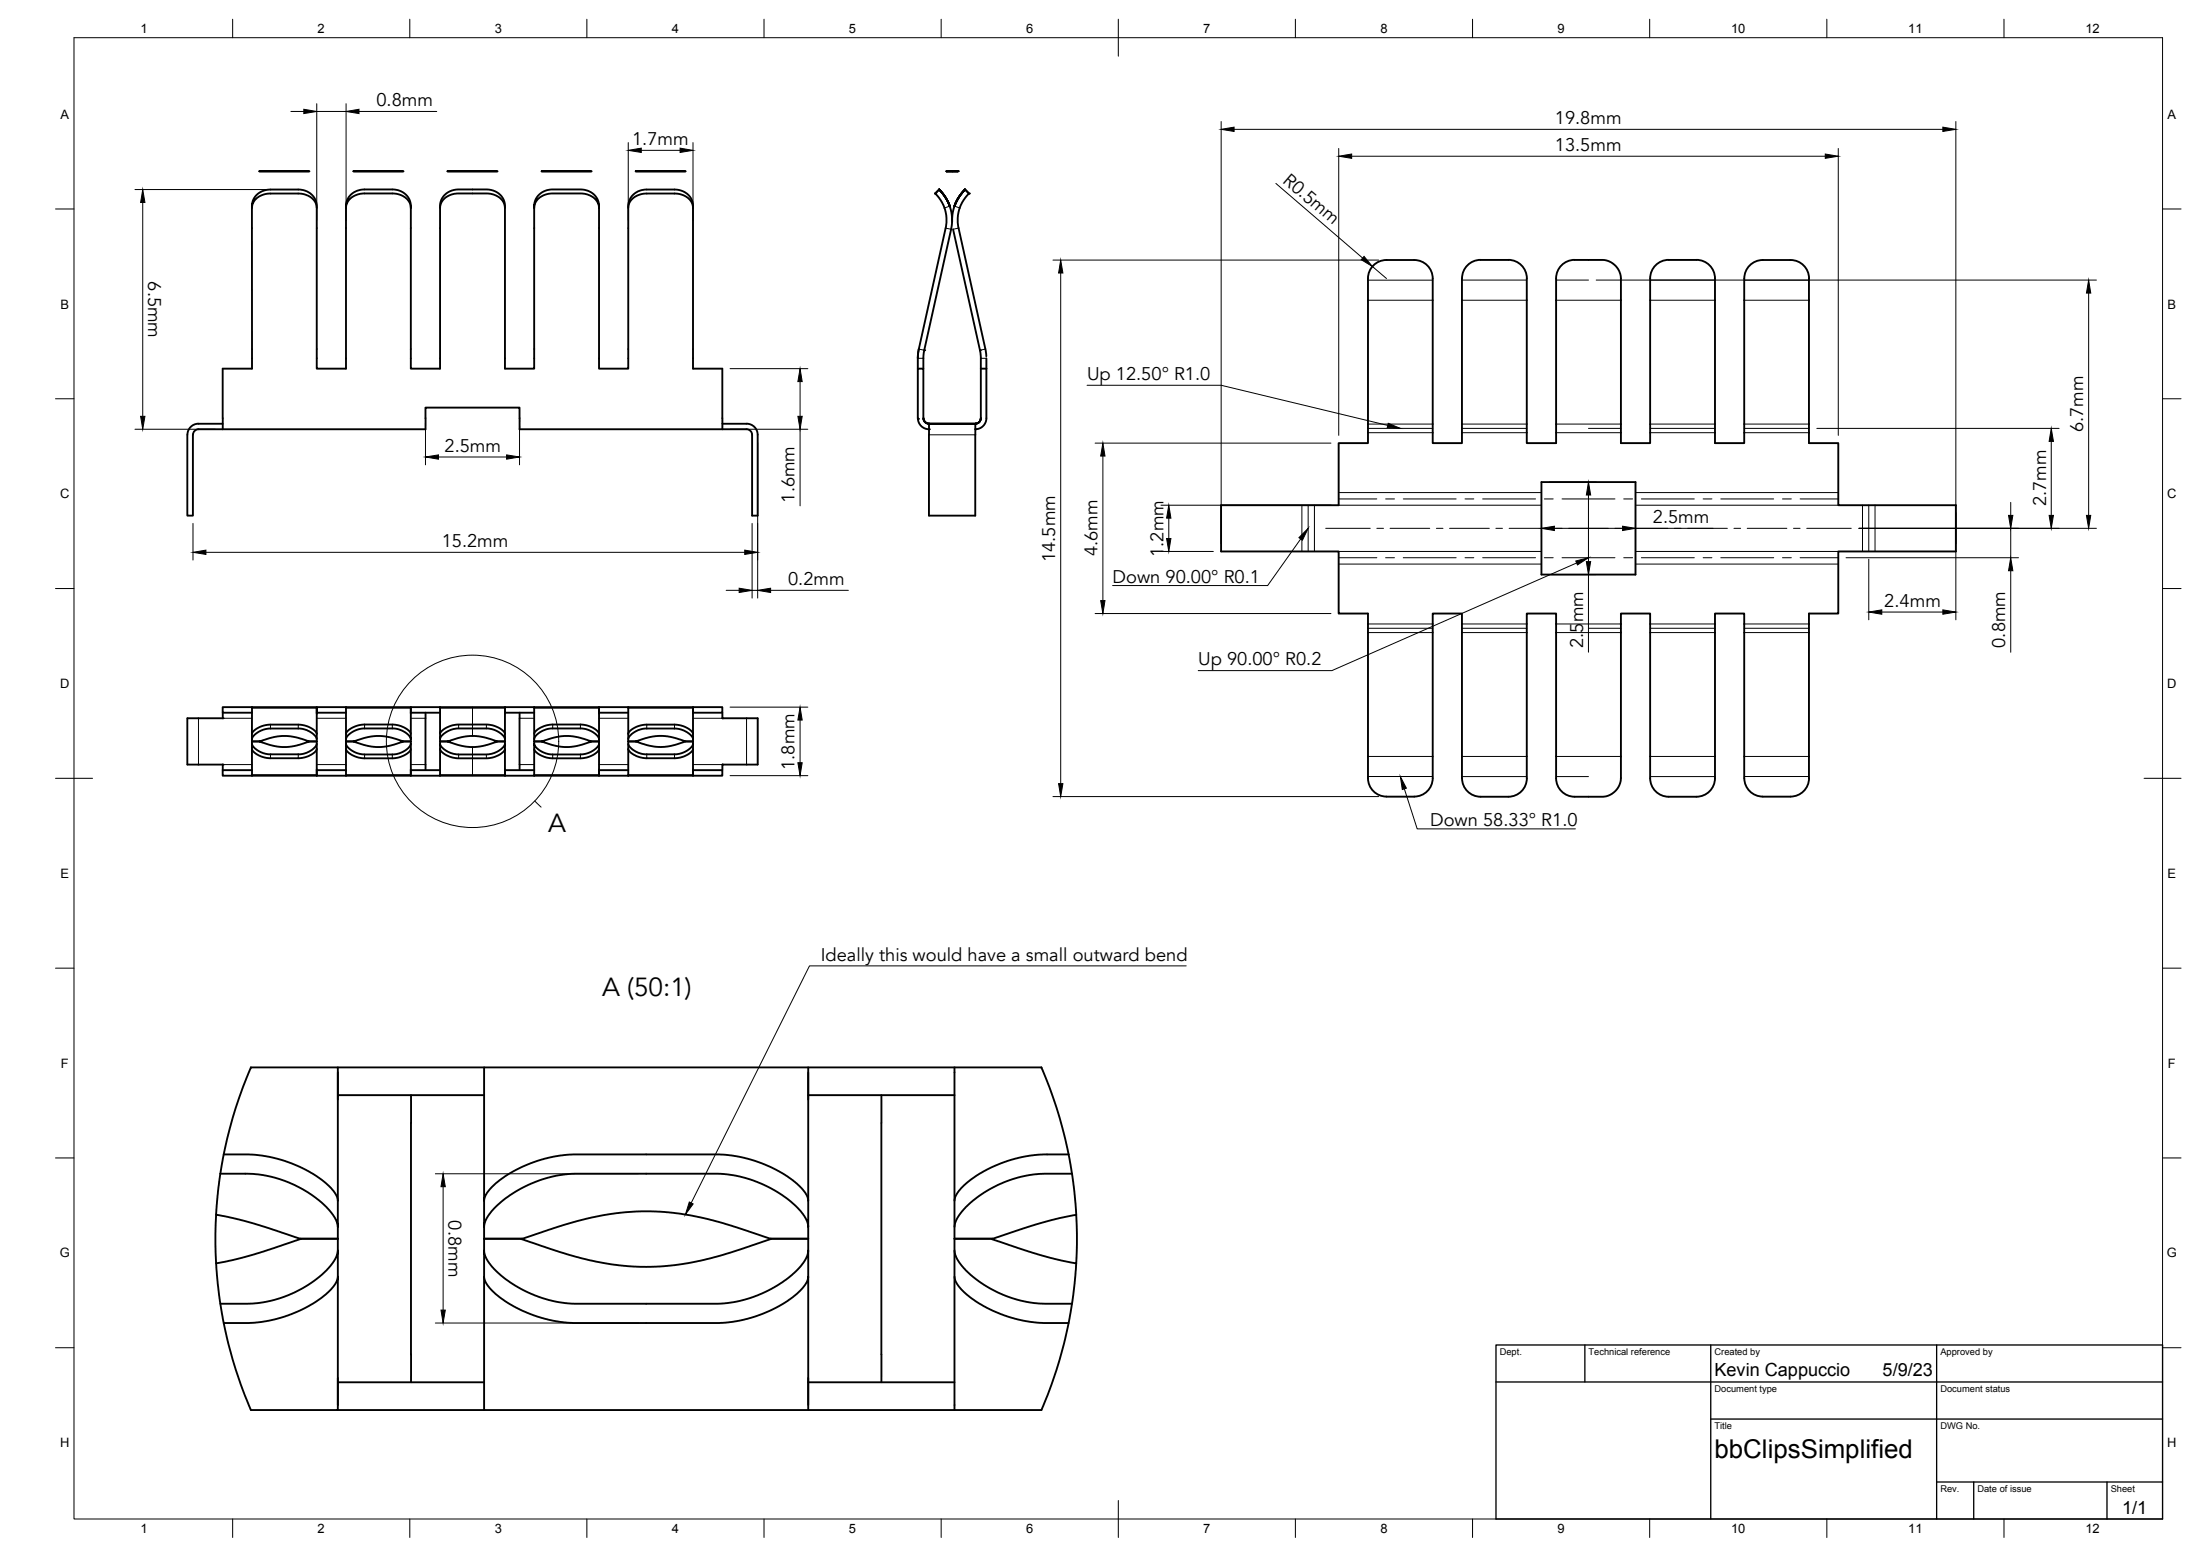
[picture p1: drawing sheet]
<svg xmlns="http://www.w3.org/2000/svg" width="594mm" height="420mm" viewBox="0 0 594 420" stroke-linecap="round" stroke-linejoin="round" font-family="sans-serif">
<!-- layer: Visible -->
<g fill="none" stroke="#000" stroke-width=".51">
<path d="M68 56.2l.1 43.3h-8v16.4M70 46.2l13.5 .1zM85.5 56.2l-.2-1.4-1-1.3-1.9-1-1.5-.2-9.3 .1-1.5 .6-.9 .7-.9 1.2-.3 1.3v-.5l.3-1.4 .8-1.4 1.2-1 2-.7h8.6l1.1 .2 1.8 .9 .8 .8 .7 1 .2 1.4v44h7.9v-43.3M94.8 52.5l1.3-.9 1.7-.4h8.5l1.1 .1 1.7 .8 1.1 1.1 .6 1.4 .1 1.6-.4-1.6-1-1.2-1.7-.9-1.5-.3h-8.2l-1.5 .3-1.5 .7-.8 .7-.6 .9-.3 1.4 .3-2.1zM95.4 46.2l13.5 .1zM110.9 56.2v43.3h7.9l.1-43.7 .4-1.3 1-1.1 1.5-.8 1.7-.4 9.2 .2 1.3 .4 .9 .6 .8 .8 .5 .9 .2 1.1v43.3h7.9v-43.3M118.8 56.2l.2-1.8 .9-1.6 1.6-1.2 2.1-.4h8l1.6 .3 1.5 .7 1.1 1.3 .4 1.1 .2 1.6M120.8 46.2l13.5 .1zM146.3 46.2l13.4 .1zM161.8 56.2l-.2-1.8-.9-1.6-1.6-1.2-2.1-.4h-8.1l-1.3 .2-1.1 .5-1.2 1-.6 .8-.4 1.6v.9l.4-1.6 1-1.2 1.7-.9 1.5-.3 9.2 .2 2 .8 .8 .8 .6 .8 .3 1.2v43.5h7.9v-44.1l.5-1.9 1.2-1.3 1.8-.8 1.1-.2h8.5l1.7 .5 1.5 1 .8 1.2 .3 1.4v.9l-.2-1.3-.7-1.1-1.3-.9-1.3-.5-9.3-.1-2 .4-1.4 .8-1 1.4-.2 1.3M171.7 46.2l13.4 .1zM187.1 56.2v43.3h8v13.4"/>
<path d="M252.5 52.2l.1 .1M253.6 51.2l1.7 2.1 1.2 2.4-1.2-2.5-1.7-2-1.1 1M253.6 51.2h.1M253.6 51.2l1.7 2.1 1 2 .7 2.5 .1 2.5-7.6 34.7-.2 4.5M253.6 51.2l1.8 2.2 1.1 2.3-1.2-2.4-1.7-2.1-1 1.1 1.4 1.8 1 1.9 .5 2 .1 2.1-7.5 34.3-.3 2v3.1M255.6 46.2h3zM255.6 46.2h3M255.6 46.2h1.5M255.6 46.2v.1M257.1 46.2h1.5M257.1 46.2l-1.5 .1M257.7 55.7l-.5 2.2-.1 2"/>
<path d="M258.6 46.2l-1.5 .1M258.6 46.2l-3 .1M260.6 51.2l-1.8 2.2-1.1 2.3 1.2-2.4 1.7-2.1 1 1.1M260.6 51.2l-1.7 2.1-1.2 2.4M260.6 51.2l-1.7 2.1-1.2 2.4 1.2-2.5 1.7-2 1 1.1M260.6 51.2l-1.7 2-1.2 2.5M261.6 52.3l-1.4 1.8-1 1.9-.5 2-.1 2.1 7.6 34.5 .1 1.6M257.4 61.9l7.4 33.5 .1 17.5a1.49 1.49 0 0 1-1.5 1.5M399.8 70.2h7.5M399.8 70.2a5 5 0 0 0-5 5v44.5h-7.9v-44.5a5 5 0 0 0-5-5h-7.5a5 5 0 0 0-5 5v44.5h-7.9v16.7h-31.8v12.5h31.8v16.8h7.9v44.4a5 5 0 0 0 5 5h7.5a5 5 0 0 0 5-5v-44.4h7.9v44.4a5 5 0 0 0 5 5h7.5a5 5 0 0 0 5-5v-44.4h7.9v44.4a5 5 0 0 0 5 5M407.3 70.2a5 5 0 0 1 5 5v44.5h7.9v-44.5a5 5 0 0 1 5-5M450.6 70.2h7.5"/>
<path d="M450.6 70.2a5 5 0 0 0-5 5v44.5h-7.9v-44.5l-.2-1.2-.6-1.4-.8-1-1.2-.8-1.1-.5-8.6-.1M458.1 70.2a5 5 0 0 1 5 5v44.5h7.9v-44.5a5 5 0 0 1 5-5h7.5a5 5 0 0 1 5 5v44.5h7.9v16.7h31.8v12.5h-31.8v16.8h-7.9v44.4a4.9 4.9 0 0 1-5 5h-7.5a5 5 0 0 1-5-5v-44.4h-7.9v44.4a5 5 0 0 1-5 5h-7.5a5 5 0 0 1-5-5v-44.4h-7.9v44.4l-.2 1.2-.6 1.5-.8 .9-1.2 .9-1.1 .4-8.6 .1M264.9 99.5h1.5M266.4 96.8v16.1a2.99 2.99 0 0 1-3 3M60.1 114.4h-6.5a2.99 2.99 0 0 0-3 3M195.1 114.4h6.5a2.99 2.99 0 0 1 3 3v21.8h-1.5v-21.8a1.49 1.49 0 0 0-1.5-1.5h-61.3v-5.8h-25.4v5.8h-61.3a1.52 1.52 0 0 0-1.5 1.5v21.8h-1.5v-21.8M195.1 112.9v3M247.8 112.9v-13.4h1.5v13.4M247.9 112.9a2.99 2.99 0 0 0 3 3M249.4 112.9a1.49 1.49 0 0 0 1.5 1.5M249.4 113a1.49 1.49 0 0 0 1.5 1.4M250.8 114.4h12.6"/>
<path d="M250.9 114.4l-.1 24.8h12.6v-24.8M416.2 130.2h25.4v25h-25.4zM50.6 194v12.5M60.1 192.4l.1 1.5h-9.6M68 199.6l.5-.9 1.2-1 1.4-.7 1.6-.3 9.2 .2 2.3 1 1 .9 .3 .8M68 199.6v.6h2.1M68.1 190.9h-8v1.5h8M68.1 190.9l-.1 7.2M68.1 190.9h50.7M85.5 198.1v2.1h-2M85.5 198.1l-.2-.5-1.1-.9-2.5-.9-8.9-.1-2.2 .4-1.9 1.1-.6 .8-.1 1.6M85.5 192.7v-1.5v6.9"/>
<path d="M85.5 190.9v.3M85.5 192.4h7.9M93.4 199.6l.5-1 1.3-1 1.2-.6 1.7-.3 9.2 .1 1.4 .5 1 .7 .9 .8 .3 .8v-1.5l-.3-.6-1.1-.9-2.6-.9h-9.2l-2.6 .8-1.6 1.3-.1 2.4h2.1M93.4 190.9v7.2M110.9 190.9v1.8M110.9 199.6v.6h-2M110.9 191.2v6.9M110.9 192.4h7.9M114.9 192.4v15.5M118.8 190.9h17.6M118.8 190.9v7.2l.7-.9 1-.7 1.7-.6 1.4-.3h8l1.4 .3 2.3 1 .8 .7 .3 .5M118.8 198.1v1.5l.5-1 1.3-1 1.2-.6 1.7-.3h8.2l1.1 .2 1.4 .5 1.2 .8 .8 .8 .2 .6v-1.5"/>
<path d="M118.8 199.6v.6h2.1M136.4 190.9v7.2M136.4 199.6v.6h-2.1M136.4 191.2v1.5M136.4 190.9h50.7M136.4 192.4h7.9M140.3 192.4v15.5M144.3 190.9v7.2M144.3 199.6v.6h2M144.7 197.4l1.3-1 2.5-.7h9l1.9 .5 1.7 1 .6 .8 .1 1.6-.6-1-1.1-.9-1.4-.7-1.3-.3-9.5 .1-1.4 .5-1.1 .7-.8 .8-.3 .8v-1.6zM161.8 199.6v.6h-2.1M161.8 190.9v1.8"/>
<path d="M161.8 192.4h7.9M161.8 191.2v6.9M169.7 198.1v2.1h2M169.7 198.1l.6-.9 1-.6 1.5-.7 1.6-.2 8.9 .1 2.5 .9 .9 .7 .4 .6v1.6l-.3-.8-.8-.8-2.4-1.1-1.1-.2h-8.3l-1.7 .4-1.2 .6-1.1 .8-.5 1.1M169.7 190.9v7.2M187.1 190.9h8v1.5h-8M187.1 190.9v1.8M187.1 199.6v.6h-2M187.1 191.2v6.9M195.1 194l9.5-.1v12.6h-9.5M195.1 192.4v1.5M50.6 206.4h9.6l-.1 1.5"/>
<path d="M68 202.3l.1 7.2M68.1 208h-8v1.5h8M68.1 209.5h50.7M70 200.2l3.4-1 2.7-.5 1.7 .1 2.1 .3 3.6 1.1-3.3 1.1-2.8 .4-3.5-.3zM70.1 200.2h-2.1v.7M83.5 200.2h2v2.1M85.5 200.9l-.5 1-1.1 .8-1.1 .6-1.8 .4h-8.3l-1.1-.2-2.4-1.1-.9-.8-.3-.7 .1 1.5 .6 .8 1.9 1.1 2.2 .4 8.9-.1 2.5-.9 1.1-.9 .2-.5M85.5 202.3v7.2M85.5 208h7.9M93.4 200.9l.5 .9 1.3 1 1.2 .6 1.7 .3 9.2-.1 1.4-.5 1-.7 .9-.8 .3-.7v1.4l-.3 .6-1.1 .9-2.1 .8-1.2 .2h-8l-2-.4-1.9-1-.8-.9zM93.4 202.3v7.2M95.4 200.2l3.4-1 2.7-.5 1.7 .1 2.1 .3 3.6 1.1-3.3 1.1-2.8 .4-3.5-.3z"/>
<path d="M95.5 200.2h-2.1v.7M108.9 200.2h2v.7M110.9 207.7v1.8M110.9 202.3v6.9M110.9 208h7.9M118.8 209.5h17.6M118.8 202.3v7.2M118.8 202.3l.7 .9 1 .7 1.7 .7 1.4 .2h8l1.4-.2 2.3-1.1 .8-.7 .3-.5v6.9M118.8 202.3v-1.4l.5 .9 1.3 1 1.6 .7 1.6 .2h7.5l1.5-.2 1.4-.5 1.2-.8 .8-.8 .2-.5v1.4M120.8 200.2l3.4-1 2.7-.5 1.7 .1 2.1 .3 3.6 1.1-3.3 1.1-2.8 .4-3.5-.3zM120.9 200.2h-2.1v.7M134.3 200.2h2.1v.7"/>
<path d="M136.4 209.2v.3M136.4 207.7v1.5M136.4 208h7.9M136.4 209.5h50.7M144.3 202.3v7.2M146.3 200.2l3.3-1 2.8-.5 1.6 .1 2.1 .3 3.6 1.1-3.3 1.1-2.8 .4-3.5-.3zM146.3 200.2h-2v.7M159.7 200.2h2.1l-.2 2.4-1.5 1.3-2.6 .8h-9.2l-2.6-.9-.9-.7-.5-.7v-1.5l.3 .7 .8 .8 1.1 .7 1.4 .5 9.2 .1 1.6-.3 1.3-.6 1.2-1 .6-.9M161.8 207.7v1.8M161.8 208h7.9M161.8 202.3v6.9M169.7 200.9l.5 1 1.1 .8 1.2 .6 1.7 .4h8.3l1.1-.2 2.4-1.1 .8-.8 .3-.7"/>
<path d="M169.7 202.3v7.2M171.7 200.2h-2v2.1M171.7 200.2l3.3-1.1 2.9-.4 3.4 .3 3.8 1.2-3.8 1.2-2.8 .3-3.2-.4zM185.1 200.2h2v.7M187.1 208h8v1.5h-8M187.1 200.9v1.5l-.6 .8-1.9 1.1-2.2 .4-8.9-.1-2.5-.9-1.1-.9-.2-.5M187.1 207.7v1.8M187.1 202.3v6.9M195.1 206.4v1.5M91.2 288.2h190l.4 .9a119 119 0 0 1 7 22.6M91.2 295.7h39.5M91.2 289.6v7.3"/>
<path d="M111 295.7v70M130.7 288.2v36l.4-1.5 1.8-2.3 3.4-2.7 3.1-1.9 3.9-1.7 3.8-1.2 3.8-.8 3.9-.4h39.4l5.4 .6 6 1.8 3 1.3 3.3 1.8 2.2 1.5 2.6 2.4 1.1 1.6 .4 1.5M218.2 288.2v36M218.2 295.7h39.5M218.2 289.6v7.3M238 295.7v7.5M257.7 288.2v36M59.5 316.9a112.9 112.9 0 0 1 8.3-28.6l23.4-.1v36M59.5 316.9l-.7 5-.4 6.1M59.5 316.9h7.3l3.1 .2 4.1 .8 4.9 1.8 4.3 2.3 4.4 3.4 1.7 1.8 1.1 1.6 .7 1.5 .1 1v-7.1M60.4 311.7h6.7l3.4 .3 4.3 .9 3.8 1.2 4.8 2.2 3.7 2.4 2.9 2.9 1 1.5 .2 1.1M238 303.2v62.5"/>
<path d="M288.6 311.7l1.3 8.6 .7 7.7M288.6 311.7l-7.7 .1-5.6 .8-4.9 1.5-3 1.3-3.5 1.9-3.6 2.8-1.4 1.5-.9 1.5-.3 1v7.2M289.5 316.9l-8.6 .1-3.6 .4-5.1 1.4-5.1 2.4-2.9 1.8-2 1.7-1.5 1.3-1.7 2.1-1.1 2.4-.2 4M58.4 328l4.5 .9 5.4 1.4 12.9 4.2-12.5 4.2-5.8 1.5-4.5 .9-.2-5.2zM81 334.5h10.2M91.2 334.5v3.2M91.2 331.3v3.2M130.7 334.5v3.2M130.7 324.2v7.1l.2-1 .5-1.3 2-2.6 3.2-2.9 3.2-2.1 3.5-1.7 4.4-1.6 3.2-.7 4.2-.5h38.8l2.4 .2 3.6 .6 3.4 1 2.9 1.2 2.9 1.5 3.3 2.1 2.5 2.1 1.9 2.2 1.1 2 .3 1.5v-7.1M130.7 331.3v3.2M140.8 334.6l11.2-3.7 6.2-1.8 8.4-1.5 6.6-.5 7.4 .3 8.5 1.3 6.4 1.7 12.7 4.1-10.7 3.6-8.4 2.3-7 1.2-7.6 .5-7.3-.4-7.9-1.4-8.3-2.3zM141.1 334.5h-10.4"/>
<path d="M208 334.5h10.2M218.2 334.5v3.2M218.2 331.3v3.2M257.7 334.5l.2 4 1.1 2.4 1.7 2 1.5 1.4 2 1.6 2.9 1.9 5.1 2.3 5.1 1.5 3.6 .4h8.6M257.7 337.7v7.1l.3 1.1 .9 1.5 1.4 1.5 3.6 2.7 4.7 2.5 2.5 1.1 3.6 1.1 5.3 .8 8.6 .2M267.8 334.6l12.5-4.1 5-1.4 5.3-1.1 .2 5.3-.2 7.8-4.1-.8-6.2-1.6zM268.1 334.5h-10.4M58.4 341.1l1 10.2a121.5 121.5 0 0 0 8.3 29.4h23.5v-1.3M60.4 357.3h6.7l3.1-.3 4.1-.7 4.3-1.4 4.8-2.3 3.7-2.4 2.9-2.8 1-1.5 .2-1.2v34.7M91.2 344.7v-7l-.1 1-.7 1.5-1.1 1.5-1.7 1.8-4.4 3.4-4.3 2.4-4.9 1.7-4.1 .8-3.1 .2h-7.3M130.7 344.7v36M130.7 344.7l.4 1.5 1.8 2.3 3.4 2.8 3.1 1.8 3.9 1.8 3.8 1.2 3.8 .8 3.9 .4h39.4l5.4-.7 6-1.7 3-1.3 3.3-1.8 2.2-1.6 2.6-2.3 1.1-1.7 .4-1.5v36"/>
<path d="M130.7 344.7v-7l.2 1 .5 1.3 2 2.6 3.2 2.8 3.2 2.2 4.6 2.2 3.9 1.2 2.6 .6 4.2 .4h38.8l2.4-.1 3.6-.6 3.4-1 2.9-1.2 2.9-1.5 3.3-2.2 2.5-2.1 1.9-2.2 1.1-1.9 .3-1.5v7M257.7 344.7v36M290.6 341.2l-1 10.1a121.5 121.5 0 0 1-8.4 29.4h-190M91.2 373.3h39.5M91.2 372.1v7.3M111 365.7v7.5M218.2 373.3h39.5M218.2 372.1v7.3M238 365.7v7.5"/>
</g>
<g fill="#000">
<circle cx="252.5" cy="52.2" r=".25"/>
<circle cx="255.6" cy="46.2" r=".25"/>
<circle cx="257.1" cy="58.9" r=".25"/>
<circle cx="257.1" cy="59.9" r=".25"/>
<circle cx="258.6" cy="46.2" r=".25"/>
<circle cx="261.7" cy="52.2" r=".25"/>
<circle cx="249.6" cy="94.6" r=".25"/>
<circle cx="264.6" cy="94.6" r=".25"/>
<circle cx="266.3" cy="96.2" r=".25"/>
<circle cx="247.8" cy="113.1" r=".25"/>
<circle cx="250.8" cy="115.9" r=".25"/>
<circle cx="250.8" cy="114.4" r=".25"/>
<circle cx="263.4" cy="114.4" r=".25"/>
<circle cx="263.4" cy="115.9" r=".25"/>
<circle cx="60.1" cy="194" r=".25"/>
<circle cx="195.1" cy="194" r=".25"/>
<circle cx="60.1" cy="206.5" r=".25"/>
<circle cx="195.1" cy="206.5" r=".25"/>
</g>
<!-- layer: Visible Narrow -->
<g fill="none" stroke="#000" stroke-width=".27">
<path d="M256.5 55.7l-1.5 .5M257.7 55.7l1.5 .5M255.4 61.6l1.4 .3M258.8 61.6l-1.4 .3M247.8 96.8h1.5M248.1 94.3l1.5 .3M264.9 96.8h1.5M266.1 94.3l-1.5 .3M369.4 81.1h17.5M394.8 81.1h17.5M420.2 81.1h17.5M445.6 81.1h17.5"/>
<path d="M471 81.1h17.5M250.8 114.4h.1M250.8 114.4h12.6M250.8 117.4h12.6M263.4 114.4h.1M369.4 116.8h17.5M369.4 114.5h17.5M394.8 116.8h17.5M394.8 114.5h17.5M420.2 116.8h17.5M420.2 114.5h17.5M445.6 116.8h17.5"/>
<path d="M445.6 114.5h17.5M471 116.8h17.5M471 114.5h17.5M351.6 136.4v12.5M354.9 136.4v12.5M361.5 136.4h54.7M361.5 133h54.7M441.6 136.4h54.8M441.6 133h54.8M502.9 136.4v12.5M506.3 136.4v12.5M361.5 152.3h54.7"/>
<path d="M361.5 148.9h54.7M441.6 152.3h54.8M441.6 148.9h54.8M369.4 168.5h17.5M369.4 170.8h17.5M394.8 168.5h17.5M394.8 170.8h17.5M420.2 168.5h17.5M420.2 170.8h17.5M445.6 168.5h17.5M445.6 170.8h17.5M471 168.5h17.5"/>
<path d="M471 170.8h17.5M53.6 194v12.5M60.1 194h7.9M68.1 191.2h17.4M73 195.7v1M80.5 195.7v1M85.5 194h7.9M93.4 191.2h17.5M98.4 195.6v1.1M105.9 195.6v1.1M110.9 194h4M118.8 191.2h8.8v7.5"/>
<path d="M123.8 195.6v1.1M127.6 190.9v.3h8.8M131.3 195.6v1.1M140.3 194h4M144.3 191.2h17.5M149.2 195.6v1.1M156.7 195.6v1.1M161.8 194h7.9M169.7 191.2h17.4M174.6 195.7v1M182.1 195.7v1M187.1 194h8"/>
<path d="M201.6 194v12.5M204.6 194v12.5M60.1 206.5h7.9M68.1 209.2h17.4M73 203.7v1M80.5 203.7v1M85.5 206.5h7.9M93.4 209.2h17.5M98.4 203.7v1.1M105.9 203.7v1.1M110.9 206.5h4M118.8 209.2h8.8v.3"/>
<path d="M123.8 203.7v1.1M127.6 201.7v7.5h8.8M131.3 203.7v1.1M140.3 206.5h4M144.3 209.2h17.5M149.2 203.7v1.1M156.7 203.7v1.1M161.8 206.5h7.9M169.7 209.2h17.4M174.6 203.7v1M182.1 203.7v1M187.1 206.5h8"/>
<path d="M369.4 204.3h17.5M394.8 204.3h17.5M420.2 204.3h17.5M445.6 204.3h17.5M471 204.3h17.5"/>
</g>
<!-- layer: Bend Center -->
<g fill="none" stroke="#000" stroke-width=".27">
<path d="M369.4 75.6h17.5M394.8 75.6h17.5M420.2 75.6h8.7M445.6 75.6h17.5M471 75.6h17.5M369.4 115.7h17.5M394.8 115.7h17.5M428.9 115.7h8.8M445.6 115.7h17.5M471 115.7h17.5M353.3 136.4v12.5M361.5 134.7h10.3"/>
<path d="M374.2 134.7h2.4M378.9 134.7h14.3M395.6 134.7h2.4M400.4 134.7h14.3M417 134.7h2.4M421.8 134.7h14.3M438.5 134.7h2.4M443.2 134.7h14.3M459.9 134.7h2.4M464.7 134.7h14.3M481.3 134.7h2.4M486.1 134.7h10.3"/>
<path d="M504.6 136.4v12.5M361.5 150.6h10.3M374.2 150.6h2.4M378.9 150.6h14.3M395.6 150.6h2.4M400.4 150.6h14.3M417 150.6h2.4M421.8 150.6h14.3M438.5 150.6h2.4M443.2 150.6h14.3M459.9 150.6h2.4M464.7 150.6h14.3"/>
<path d="M481.3 150.6h2.4M486.1 150.6h10.3M369.4 169.7h17.5M394.8 169.7h17.5M428.9 169.7h8.8M445.6 169.7h17.5M471 169.7h17.5M369.4 209.7h17.5M394.8 209.7h17.5M420.2 209.7h8.7M445.6 209.7h17.5M471 209.7h17.5"/>
</g>
<!-- layer: TITLEBLOCK -->
<path d="M404 363.2h180v47h-180zM404 373.2h180M428 363.2v10M462 363.2v47M523 363.2v47M462 383.2h122M523 400.2h61M533 400.2v10M569 400.2v10" fill="none" stroke="#000" stroke-width=".36"/>
<!-- layer: BORDER -->
<g fill="none" stroke="#000" stroke-width=".27">
<path d="M20 10.2h564v400h-564zM62.8 5.2v5M110.7 5.2v5M158.5 5.2v5M206.3 5.2v5M254.1 5.2v5M302 5.2v10M349.8 5.2v5M397.6 5.2v5M445.5 5.2v5M493.3 5.2v5M541.1 5.2v5"/>
<path d="M15 56.4h5M584 56.4h5M15 107.7h5M584 107.7h5M15 158.9h5M584 158.9h5M15 210.2h10M579 210.2h10M15 261.4h5M584 261.4h5M15 312.7h5M584 312.7h5"/>
<path d="M15 363.9h5M584 363.9h5M62.8 410.2v5M110.7 410.2v5M158.5 410.2v5M206.3 410.2v5M254.1 410.2v5M302 405.2v10M349.8 410.2v5M397.6 410.2v5M445.5 410.2v5M493.3 410.2v5"/>
<path d="M541.1 410.2v5"/>
</g>
<!-- layer: FD_Dimensions -->
<g fill="none" stroke="#000" stroke-width=".27">
<path d="M78.5 30.1h3.5M85.5 28v31.5M85.5 30.1h8M93.5 28v31.5M96.9 30.1h21M169.7 38.5v21M187.1 38.5v21M329.8 32.8v114M333.2 34.9h191.4M528.2 32.8v134.6M36.4 51.2h42M38.5 54.7v57.7"/>
<path d="M173.2 40.6h10.4M344.5 49.5l23.5 20.2M361.5 40.1v77.5M365 42.2h127.9M496.4 40.1v77.5M284.3 70.2h88M286.4 73.7v137.9M370.6 72l3.8 3.2M431 75.6h135.1M564 79.1v60.1M197.1 99.5h21M36.4 115.9h21.7"/>
<path d="M114.9 115v10.5M140.3 115v10.5M197.1 115.9h21M204.6 119.5v42M216 103v9.4M216 115.9v20.7M295.7 119.7h63.7M490.6 115.7h65.4M553.9 119.2v20M118.4 123.4h18.4M297.8 123.1v39.1M313.5 136.4h45.9"/>
<path d="M315.6 139.9v5.5M416.2 132.3v12.5M418.3 130.2h12.7M428.9 133.7v18M441.6 132.3v12.5M543 135.7v3.5M52.1 141.3v9.9M55.6 149.1h145.5M196.1 159.4h3.5M203.1 141.3v20.2M203.1 159.4h1.5M208.1 159.4h21"/>
<path d="M313.5 148.9h14.1M418.3 155.2h12.7M419.7 142.7h18.4M428.9 155.2v20.9M441.6 142.7h21M498.5 150.6h46.6M502 142.7h64.1M504.6 151v16.4M543 142.7v7.9M543 154.1v22M295.7 165.7h63.7M508.1 165.3h16.5"/>
<path d="M197.1 190.9h21M216 194.4v11.6M197.1 209.4h21M284.3 215.1h88M117.6 316.9h54.8M119.7 320.4v33.4M117.6 357.3h54.8"/>
</g>
<g fill="#000" stroke="#000" stroke-width=".27">
<path d="M82 29.5l3.5 .6-3.5 .6zM93.5 30.1l3.4-.6v1.2zM329.8 34.9l3.4-.6v1.2zM524.6 34.3l3.6 .6-3.6 .6zM38.5 51.2l.6 3.5h-1.1zM169.7 40.6l3.5-.6v1.2zM183.6 40l3.5 .6-3.5 .6zM361.5 42.2l3.5-.6v1.2zM492.9 41.6l3.5 .6-3.5 .6zM286.4 70.2l.6 3.5h-1.1zM368.3 69.2l2.3 2.8-3-1.9zM564 75.6l.6 3.5h-1.2z"/>
<path d="M38 112.4h1.1l-.6 3.5zM216 99.5l.6 3.5h-1.1zM215.5 112.4h1.1l-.6 3.5zM553.9 115.7l.6 3.5h-1.2zM114.9 123.4l3.5-.6v1.2zM136.8 122.8l3.5 .6-3.5 .6zM297.8 119.7l.6 3.4h-1.2zM315.6 136.4l.6 3.5h-1.2zM428.9 130.2l.6 3.5h-1.1zM542.4 139.2h1.1l-.5 3.5zM553.3 139.2h1.2l-.6 3.5zM563.4 139.2h1.2l-.6 3.5z"/>
<path d="M52.1 149.1l3.5-.6v1.2zM199.6 158.8l3.5 .6-3.5 .6zM201.1 148.5l3.5 .6-3.5 .6zM204.6 159.4l3.5-.6v1.2zM315 145.4h1.2l-.6 3.5zM416.2 142.7l3.5-.6v1.2zM428.4 151.7h1.1l-.6 3.5zM438.1 142.1l3.5 .6-3.5 .6zM543 150.6l.5 3.5h-1.1zM297.2 162.2h1.2l-.6 3.5zM504.6 165.3l3.5-.6v1.2zM524.6 164.7l3.6 .6-3.6 .6z"/>
<path d="M216 190.9l.6 3.5h-1.1zM215.5 206h1.1l-.6 3.4zM285.9 211.6h1.1l-.6 3.5zM119.7 316.9l.5 3.5h-1.1zM119.1 353.8h1.1l-.5 3.5z"/>
</g>
<!-- layer: Smart Centers -->
<g fill="none" stroke="#000" stroke-width=".27">
<path d="M358 142.7h12M371.8 142.7h1.8M375.4 142.7h10.7M387.9 142.7h1.8M391.4 142.7h10.8M403.9 142.7h1.8M407.5 142.7h10.7M420 142.7h1.8M423.6 142.7h10.7M436.1 142.7h1.8M439.7 142.7h10.7M452.2 142.7h1.7"/>
<path d="M455.7 142.7h10.7M468.2 142.7h1.8M471.8 142.7h10.7M484.3 142.7h1.8M487.9 142.7h12"/>
</g>
<!-- layer: Bend Notes -->
<path d="M374.9 114.3l3.2 1.4-3.5-.3zM353.3 142.7l-1.6 3.2-.9-.7zM425.5 151.5l3.4-.9-2.9 1.9zM378.1 209.7l1.7 3.1-1.1 .4z" fill="#000" stroke="#000" stroke-width=".27"/>
<path d="M293.5 104h36.3l44.9 10.9M351.2 145.5l-8.9 12.6h-41.9M425.7 152l-66 29.1h-36.1M379.2 213l3.5 10.8h42.7" fill="none" stroke="#000" stroke-width=".27"/>
<!-- layer: Detail Boundary -->
<g fill="none" stroke="#000" stroke-width=".27">
<path d="M144.4 216.3l1.7 1.7"/>
<circle cx="127.6" cy="200.2" r="23.3"/>
</g>
<!-- layer: Leaders -->
<path d="M186.1 324.6l1.1 .5-2.1 2.9z" fill="#000" stroke="#000" stroke-width=".27"/>
<path d="M320.3 260.8h-101.7l-32 64" fill="none" stroke="#000" stroke-width=".27"/>
<g font-size="7.1">
<text x="148" y="224.6">A</text>
<text x="162.6" y="268.9">A (50:1)</text>
</g>
<text font-size="7" x="463" y="393.7">bbClipsSimplified</text>
<g font-size="4.9">
<text x="101.7" y="28.6">0.8mm</text>
<text x="419.9" y="33.5">19.8mm</text>
<text x="170.7" y="39.2">1.7mm</text>
<text x="419.9" y="40.7">13.5mm</text>
<text x="346.2" y="49" transform="rotate(41 346.2 49)">R0.5mm</text>
<text x="40" y="76" transform="rotate(90 40 76)">6.5mm</text>
<text x="293.5" y="102.6">Up 12.50° R1.0</text>
<text x="562.5" y="116.7" transform="rotate(-90 562.5 116.7)">6.7mm</text>
<text x="120" y="121.9">2.5mm</text>
<text x="214.6" y="135.7" transform="rotate(-90 214.6 135.7)">1.6mm</text>
<text x="552.5" y="136.7" transform="rotate(-90 552.5 136.7)">2.7mm</text>
<text x="446.3" y="141.2">2.5mm</text>
<text x="119.3" y="147.7">15.2mm</text>
<text x="285" y="151.7" transform="rotate(-90 285 151.7)">14.5mm</text>
<text x="296.4" y="150.2" transform="rotate(-90 296.4 150.2)">4.6mm</text>
<text x="314.2" y="150.4" transform="rotate(-90 314.2 150.4)">1.2mm</text>
<text x="212.8" y="157.9">0.2mm</text>
<text x="300.4" y="157.4">Down 90.00° R0.1</text>
<text x="508.8" y="163.8">2.4mm</text>
<text x="323.6" y="179.7">Up 90.00° R0.2</text>
<text x="427.5" y="174.9" transform="rotate(-90 427.5 174.9)">2.5mm</text>
<text x="541.5" y="174.9" transform="rotate(-90 541.5 174.9)">0.8mm</text>
<text x="214.6" y="207.9" transform="rotate(-90 214.6 207.9)">1.8mm</text>
<text x="386.2" y="223.1">Down 58.33° R1.0</text>
<text x="221.6" y="259.6">Ideally this would have a small outward bend</text>
<text x="121.1" y="329.6" transform="rotate(90 121.1 329.6)">0.8mm</text>
<text x="463" y="371.7">Kevin Cappuccio</text>
<text x="508.4" y="371.7">5/9/23</text>
<text x="573.1" y="408.8">1/1</text>
</g>
<g font-size="3.5">
<text x="37.9" y="8.9">1</text>
<text x="85.8" y="8.9">2</text>
<text x="133.6" y="8.9">3</text>
<text x="181.4" y="8.9">4</text>
<text x="229.3" y="8.9">5</text>
<text x="277.1" y="8.9">6</text>
<text x="324.9" y="8.9">7</text>
<text x="372.7" y="8.9">8</text>
<text x="420.6" y="8.9">9</text>
<text x="467.4" y="8.9">10</text>
<text x="515.3" y="8.9">11</text>
<text x="563.1" y="8.9">12</text>
<text x="16.3" y="32">A</text>
<text x="585.3" y="32">A</text>
<text x="16.3" y="83.3">B</text>
<text x="585.3" y="83.3">B</text>
<text x="16.2" y="134.6">C</text>
<text x="585.2" y="134.6">C</text>
<text x="16.2" y="185.8">D</text>
<text x="585.2" y="185.8">D</text>
<text x="16.3" y="237">E</text>
<text x="585.3" y="237">E</text>
<text x="16.4" y="288.3">F</text>
<text x="585.4" y="288.3">F</text>
<text x="16.1" y="339.6">G</text>
<text x="585.1" y="339.6">G</text>
<text x="16.2" y="390.8">H</text>
<text x="585.2" y="390.8">H</text>
<text x="37.9" y="413.9">1</text>
<text x="85.8" y="413.9">2</text>
<text x="133.6" y="413.9">3</text>
<text x="181.4" y="413.9">4</text>
<text x="229.3" y="413.9">5</text>
<text x="277.1" y="413.9">6</text>
<text x="324.9" y="413.9">7</text>
<text x="372.7" y="413.9">8</text>
<text x="420.6" y="413.9">9</text>
<text x="467.4" y="413.9">10</text>
<text x="515.3" y="413.9">11</text>
<text x="563.1" y="413.9">12</text>
</g>
<g font-size="2.5">
<text x="405" y="366">Dept.</text>
<text x="429" y="366">Technical reference</text>
<text x="463" y="366">Created by</text>
<text x="524" y="366">Approved by</text>
<text x="463" y="376">Document type</text>
<text x="524" y="376">Document status</text>
<text x="463" y="386">Title</text>
<text x="524" y="386">DWG No.</text>
<text x="524" y="403">Rev.</text>
<text x="534" y="403">Date of issue</text>
<text x="570" y="403">Sheet</text>
</g>
</svg>
